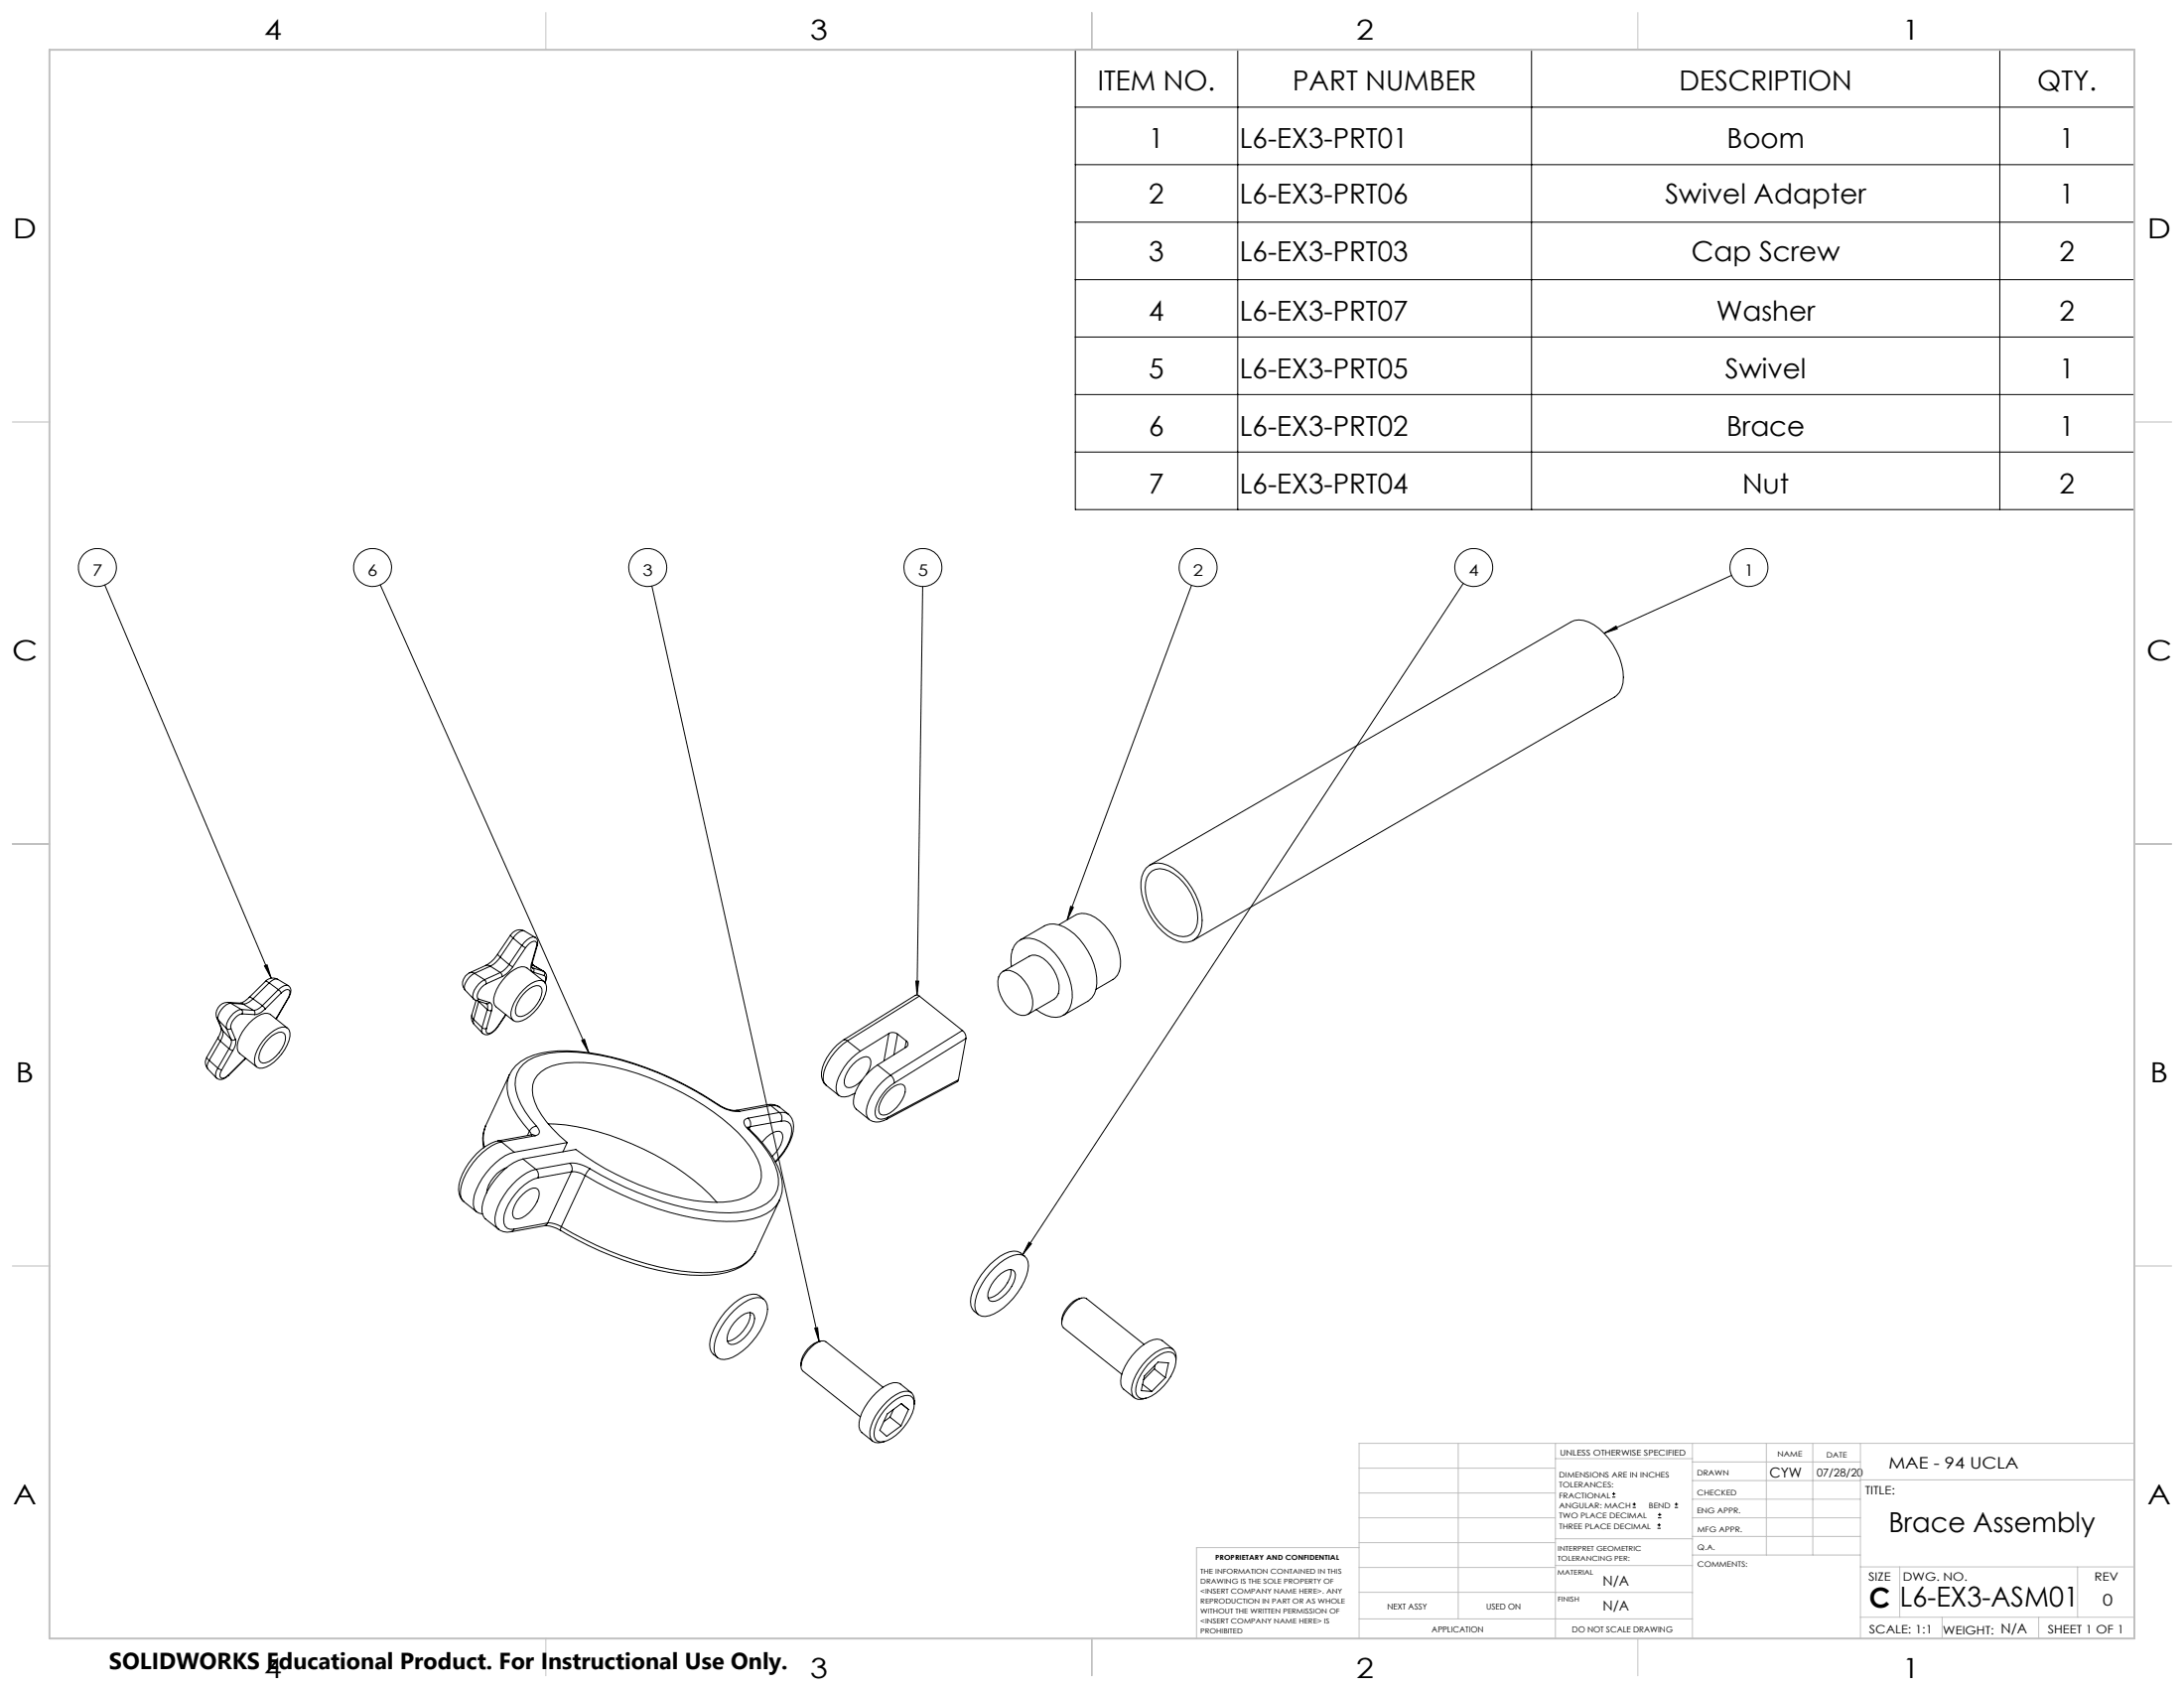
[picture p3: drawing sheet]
<svg xmlns="http://www.w3.org/2000/svg" width="559mm" height="432mm" viewBox="0 0 559 432" stroke-linecap="round" stroke-linejoin="round" font-family="sans-serif">
<g fill="none" stroke="#000" stroke-width=".25">
<path d="M275.1 12.7h271v117.7h-271zM316.7 12.7v117.7M391.9 12.7v117.7M511.7 12.7v117.7M275.1 27.4h271M275.1 42.1h271M275.1 56.8h271M275.1 71.5h271M275.1 86.2h271M275.1 100.9h271M275.1 115.6h271M26.8 149.6l42.6 100.6"/>
<path d="M97.3 149.6l53.3 119.7M166.8 149.9l42.8 193.3M236.1 150l-1.5 104.5M304.9 149.7l-31.8 85.6M374.4 149.2l-112.7 171.8M443.1 147.2l-32.7 14.8M410.4 162l3.1-1.8 .3 .7zM130.6 239.2l.7 .8M130.6 239.2l-3.2 4.9M131.3 240l-3.3 4.8M131.3 240l2.2 1.9M134.2 238.2a2.65 2.65 0 0 0-3.6 1"/>
<path d="M134.2 238.2a1.67 1.67 0 0 0-1.8 .5l-1.1 1.3M134.2 238.2l2.7 1.6M136.9 239.8a1.43 1.43 0 0 1 .6 2M136.9 239.7a1.92 1.92 0 0 0-2 .7l-1.4 1.5M270.9 236.6l4.3-2.5a5.6 5.6 0 0 1 6.3 1.5 14.7 14.7 0 0 1 5.2 11.6 4.1 4.1 0 0 1-2 3.4l-4.3 2.5M273.9 231.8l.7 .3-1.6 3.2zM293.2 222.1a4.5 4.5 0 0 1 5.5-.8 16.6 16.6 0 0 1 8.8 15.6 4.3 4.3 0 0 1-6.1 3.8 16.2 16.2 0 0 1-9.3-11.9 8.4 8.4 0 0 1 1.1-6.7zM294 223.5a3.9 3.9 0 0 1 5.1-.7 14.2 14.2 0 0 1 7.3 13.4 3.6 3.6 0 0 1-4.8 3.3 13.6 13.6 0 0 1-8.2-9.4 8.3 8.3 0 0 1 .6-6.6zM294.2 221.3l107.8-62.2a5.5 5.5 0 0 1 5.8 .7 17.5 17.5 0 0 1 7.6 13.4 5.8 5.8 0 0 1-2.3 5.1l-107.8 62.3M58.3 256.4a3 3 0 0 0-2.8 3.9M58.3 256.4l.8 .2M58.3 256.4l3.2 .2"/>
<path d="M59.1 256.6a4.3 4.3 0 0 0-3.3 4.2M59.1 256.6l2.6 1.6M59.1 256.6l3.1 .3M61.5 256.6l.7 .3M61.7 258.2a5 5 0 0 0-3.7 4.9M61.7 258.2a.85 .85 0 0 1 .2 1.2M61.7 258.2l3.2 .2M61.9 259.4a3.8 3.8 0 0 0-2.8 3.7M61.9 259.4l3.2 .1M62.2 256.9l2.7 1.5M63.8 255.1l.9 .4M64.7 255.5a4.2 4.2 0 0 1-2.5 1.4"/>
<path d="M64.7 255.5l2.4 1.7M64.9 258.4a.79 .79 0 0 1 .2 1.1M67.1 257.2a3.3 3.3 0 0 1-2.2 1.2M67.1 257.2l.8 .9M67.7 247.1l.6-.3 1.1 3.4zM67.9 258.1a4.4 4.4 0 0 1-2.8 1.4M67.9 251l-4.5 4.5-1.9 1.1M67.9 251l1 .4M68.9 251.4a2.15 2.15 0 0 1 2.1-.9l2.8 1.6a2.55 2.55 0 0 0-2.6 1.1M68.9 251.4l-4.2 4.1M68.9 251.4l2.3 1.8M71 250.5a2.46 2.46 0 0 0-3.1 .5"/>
<path d="M71.2 253.2l.8 .8M71.2 253.2l-4.1 4M72 254a1.87 1.87 0 0 1 1.9-.8 1.69 1.69 0 0 1-.1 2M72 254l-4.1 4.1M73.7 252.1a2.04 2.04 0 0 1 .2 3.1M73.8 255.2l-2.9 5M73.9 255.2h-.1M73.9 255.2l-2.9 4.9M119 253.3l2.2 2.3M120.2 248.8a2.8 2.8 0 0 0-1.2 4.5M120.2 248.8l.3-.1 .9 .3M120.7 259.6a2.49 2.49 0 0 0 .6 2.4"/>
<path d="M120.7 259.6l.1 .7 .4 .5M121.2 255.6l.5 .3M121.4 249a5 5 0 0 0-2.6 3.7l.2 .6M121.4 249l2.6 1.6M121.7 255.9h.1M121.7 255.9l2.8 .9M121.8 255.9l-1.1 3.7M122.4 256.1l.1 .1M122.5 255.6l-.4 .3h-.4M122.5 255.6l2.7 .8M122.5 256.2l2.2 2.1M122.5 256.2l-1.3 4.6"/>
<path d="M124 250.6l.4 .6v.5M124 250.6a5.8 5.8 0 0 0-3.1 4.3l.3 .7M124.2 247l.7-.1 .5 .3M124.2 247l-4 1.8M124.4 251.7a3.8 3.8 0 0 0-2.2 3.7l.3 .2M124.5 256.8a1.26 1.26 0 0 1 .2 1.5M124.7 258.3l.5 .3 .6-.1M124.7 258.3l-1.4 4.6M125.2 256.4a1.48 1.48 0 0 1 .6 2.1M125.2 256.4l-.3 .4h-.4M125.4 247.2l-4 1.8M125.4 247.2l2.6 1.6"/>
<path d="M125.8 258.5l-1.3 4.6M127.4 244.1a7.9 7.9 0 0 1-3.2 2.9M127.4 244.1l.6 .7M128 244.8a6.5 6.5 0 0 1-2.6 2.4M128 244.8l2.2 1.9M128 248.8l.4 .6v.4M128 248.8l-4 1.8M128.4 249.8l-4 1.9M129.4 259.5l-2.2 3.2M129.5 259.6l-2.1 3.1M130.2 246.7l1 .6M130.2 246.7a6 6 0 0 1-2.2 2.1"/>
<path d="M131.2 247.3a7.2 7.2 0 0 1-2.8 2.5M133.5 241.9l1 .5M133.5 241.9l-3.3 4.8M133.9 253.2a6.5 6.5 0 0 1 4.7-2.4 1.94 1.94 0 0 1 1.2 2.5 11.8 11.8 0 0 1-6.2 7.8 1.9 1.9 0 0 1-2.2 0 1.9 1.9 0 0 1-.7-2.2 10.7 10.7 0 0 1 3.2-5.7zM134.5 242.4l-3.3 4.9M134.6 253.6a4 4 0 0 1 3.3-1.4 1.76 1.76 0 0 1 .6 2.5 8.5 8.5 0 0 1-5.2 5.3h-.6a1.76 1.76 0 0 1-.7-2.5 9.3 9.3 0 0 1 2.6-3.9zM136 246.6a1.48 1.48 0 0 0 .5 2.1M136.1 246.8l.2 .1M136.2 246.4l-.2 .8 .3 .4M136.2 246.4l-.2 .2M136.3 247.6a.75 .75 0 0 1 .2 1.1M136.3 247.6l2.8 .9"/>
<path d="M136.3 246.9l-.3-.2 .5 .2M136.3 246.9l2.8 1.6M136.3 246.9h.2M136.5 246.9l2.7 1.6M136.5 248.7l2.7 .9M137.3 242v-.9a1.19 1.19 0 0 0-1.8 .2l-1 1.1M137.3 242l-1.3 4.6M137.5 241.8l-.2 .2M137.5 241.8l-1.3 4.6M139.1 248.5a.77 .77 0 0 1 .1 1.1M139.1 248.5h.1M139.2 248.6a1.62 1.62 0 0 1 .5 2.1l-.3 .8"/>
<path d="M139.2 251.1l-4.4-3.5a2.26 2.26 0 0 0-2.3-.1 11.3 11.3 0 0 0-6.2 8.8l.2 .7 .4 .5 4.4 3.6M139.2 249.6a1.24 1.24 0 0 1 .2 1.7M234.3 251h.8l-.5 3.5zM235.2 254.8l-.4-.2h-.6l-18.4 11.4M235.2 254.8l-18.4 11.5M235.2 254.8l11 8.8M255.9 249.1a2.55 2.55 0 0 1 3.3-.6 9.2 9.2 0 0 1 4.9 9.6 2.49 2.49 0 0 1-3.8 1.4 9.2 9.2 0 0 1-4.8-9.6zM256.6 248.5l6.7-3.9a3.4 3.4 0 0 1 3.6 .6 9.4 9.4 0 0 1 3.9 9l-.4 .8-.7 .6-6.7 3.9M258.8 247.2a7.3 7.3 0 0 1 1.5-6.2 4.8 4.8 0 0 1 5.7-.2 17.1 17.1 0 0 1 8.4 14.4 5.2 5.2 0 0 1-3.1 4.9 6.9 6.9 0 0 1-6.2-1.9M260.9 240.5l6.3-3.6a5.9 5.9 0 0 1 6.4 1 16.5 16.5 0 0 1 6.9 15.1 4.7 4.7 0 0 1-2.2 3.1l-6.2 3.6M53 270.4a2.45 2.45 0 0 0 .2 3M53 270.4l.1 .5 .4 .4"/>
<path d="M53.5 271.3a1.95 1.95 0 0 0-.3 2.2l2.2 2.3M53.5 271.3l2.2 1.9M55.5 260.3l.3 .5M55.5 260.3l1.5 3.3M55.7 273.2a2.1 2.1 0 0 0-.2 2.7 2.27 2.27 0 0 0 3-.8M55.7 273.2l1 .5M55.8 265.4l.6 .9M55.8 265.4l-2.8 5M55.8 260.8l2.2 2.3M55.8 260.8l1.2 2.8M56.4 266.3l2.2 2M56.4 266.3l-2.9 5"/>
<path d="M56.6 263.1l-.2 1.1-.6 1.2M56.7 273.7a1.28 1.28 0 0 0 .2 2.1l.5-.1 1.1-.7M57 263.6a3.3 3.3 0 0 1-.6 2.7M57 263.6l2.1 2.3M58 263.1l1.1 2.8M58.5 275v.1M58.6 268.3l1 .4M58.6 268.3l-2.9 4.9M59.1 263.1a.81 .81 0 0 1-1.1 0M59.1 263.1l1.2 2.8M59.1 265.9a2.89 2.89 0 0 1-.5 2.4M59.6 268.7l-2.9 5"/>
<path d="M60.3 265.9a3.5 3.5 0 0 1-.7 2.8M60.3 265.9a.81 .81 0 0 1-1.2 0M62.6 270.9v.1M62.6 271l-4.1 4.1M62.6 270.9l-4.1 4.1M62.8 270.7l-.2 .2M62.9 270.7l-.3 .3M68.2 265.3a7.1 7.1 0 0 1 4.7-2.6 1.8 1.8 0 0 1 1.3 2.4 11.3 11.3 0 0 1-7 8.1 1.56 1.56 0 0 1-2.1-1.4 9.4 9.4 0 0 1 3.1-6.5zM68.7 265.8a5 5 0 0 1 3.3-1.8 1.51 1.51 0 0 1 1 2.2 8.7 8.7 0 0 1-5 5.7 1.26 1.26 0 0 1-1.8-1.3 7.5 7.5 0 0 1 2.5-4.8zM70.9 260.2l-.3 .4M71 260.1l-.3 .6M71 260.1l-.1 .1"/>
<path d="M73.6 263l-4.4-3.5a2.31 2.31 0 0 0-2.4 0 11.7 11.7 0 0 0-6.1 7.9v.9l.6 1.2 4.4 3.4M121.2 260.8l-.1 .6 .2 .6M121.2 260.8l2.1 2.1M121.3 262l2.2 2.3M123.3 262.9l.6 .2h.6M123.3 262.9l-.1 .7 .3 .7M127.2 262.7a3 3 0 0 1-2.5 1.6l-.3-.6 .1-.6M127.2 262.7h.2M127.4 262.7a3.2 3.2 0 0 1-3.7 1.8l-.2-.2M130.3 275a9.8 9.8 0 0 0 1.1 8.7l1.1 1.8 3 3.8M130.4 275a10.7 10.7 0 0 1 8.1-5.6 45.2 45.2 0 0 1 20.7 1.7 87.2 87.2 0 0 1 24.6 11.5M130.4 274.9l-6.2 13.2"/>
<path d="M148.8 266.2l.7-.3 1.1 3.4zM215.8 266a13.2 13.2 0 0 0-5.6 8.3 3.7 3.7 0 0 0 1.1 3.3M215.8 266h.4l.6 .3M216.8 266.3a14 14 0 0 0-6.2 9v1l.3 .7 .4 .6 3.4 2.6M216.8 266.3l3.3 2.6M220.1 268.9a14.3 14.3 0 0 0-6.2 9 2.18 2.18 0 0 0 .8 2.3 2.18 2.18 0 0 0 2.4 .2l1.7-.8M221.6 275a5 5 0 0 0 1-4.1 1.78 1.78 0 0 0-2.6-.1 8.2 8.2 0 0 0-4 6.2l.2 .7a1.8 1.8 0 0 0 2.6 0l1.8-1.4M224.5 272.4a14 14 0 0 0-6.1 9v1l.2 .8 .5 .5 3.3 2.7M224.5 272.4l3.4 2.7M227.1 279.3a5.5 5.5 0 0 1 3.4-2l.5 .2a2.25 2.25 0 0 1 .3 2.8 8.9 8.9 0 0 1-4.5 4.9l-.8 .1a1.41 1.41 0 0 1-1.1-2.1 8.8 8.8 0 0 1 2.2-3.9zM227.4 264.4a2.13 2.13 0 0 1 2.3 .1M227.4 264.4l-7.3 4.5"/>
<path d="M227.4 264.4l-1.2 7M227.9 275.1a2.37 2.37 0 0 1 .9 1.9M227.9 275.1a14.1 14.1 0 0 0-6.2 9v.9l.2 .8 .5 .6M228.8 277a11.2 11.2 0 0 0-4.9 7.3 1.64 1.64 0 0 0 .6 1.7 1.64 1.64 0 0 0 1.8 .2l.9-.4M229.7 264.5l2.2 1.8M229.7 264.5l-1 5.3M231.9 266.3a.93 .93 0 0 1-.1 1.6l-7.3 4.5M231.9 266.3l-.3 1.7M245.2 276.2l-.3 .5-18 9.6M245.2 276.2l-18 9.6M246.2 263.6a2.33 2.33 0 0 1 1 2M246.2 263.6l-18.3 11.5"/>
<path d="M247.2 265.6l-18.4 11.4M247.2 265.6l-2 10.6M124.2 288.1a8.9 8.9 0 0 0-.4 5.5M124.2 288.1a8 8 0 0 0-.3 5.2M127.4 291.9a15.2 15.2 0 0 0-10 11.1 4.4 4.4 0 0 0 1.3 4.4M127.4 291.9l.9 .2M128.3 292.1a16.2 16.2 0 0 0-9.8 9.6 5.9 5.9 0 0 0 0 5.5l.2 .2M128.3 292.1l3.3 2.6M129.6 298.7a8.5 8.5 0 0 0-5.1 6.4M131.6 294.7a14.5 14.5 0 0 0-8.2 6.7 12.6 12.6 0 0 0-2.3 6.8 2.29 2.29 0 0 0 2.3 2.3M133.8 296.5a16.4 16.4 0 0 0-9.8 9.6 5.8 5.8 0 0 0 0 5.5l3.5 2.8a3.1 3.1 0 0 1-.9-3 17.3 17.3 0 0 1 9.4-12l1.1-.3M133.8 296.5l3.3 2.6"/>
<path d="M135.5 289.3l.4 1M135.5 289.3l-.6 1.2M136 290.3l.9 .2M136 290.3l-8.6 1.6M136.1 290.3h-.1M136.9 290.5l-8.6 1.6M137.1 299.1a1.93 1.93 0 0 1 .5 2.2M137.3 288.1l.3 .4a1.13 1.13 0 0 1 .4 1.3 1.13 1.13 0 0 1-1.1 .7M137.3 288.1a2.03 2.03 0 0 0-1.8 1.2M140.3 287.5a63.7 63.7 0 0 1 29.8 9.4 54 54 0 0 1 13.3 10.7M145.1 292.3a26.5 26.5 0 0 1-8.3-10.5 6.3 6.3 0 0 1 2.9-8.5 21.8 21.8 0 0 1 12.3-1.3 69.8 69.8 0 0 1 36.8 17.7 18.7 18.7 0 0 1 6 10.1 6 6 0 0 1-4.2 6.6 25.3 25.3 0 0 1-12.9 .7 71.7 71.7 0 0 1-30.4-13.1l-13.5 2.5M145.1 292.3l-13.5 2.4"/>
<path d="M145.1 292.3l-1.1 2.3M145.7 297.6a8.6 8.6 0 0 1 5.3 1.4M145.7 297.6a1.89 1.89 0 0 1 .5 2.2M145.7 297.6l-8.6 1.5M146.2 299.8a5.7 5.7 0 0 1 3.5 .9M146.2 299.8l-8.6 1.5M146.2 299.8l-6.1 13M151 299l-.9 .9-.4 .8M183.6 282.6a79.3 79.3 0 0 0-36-13.4 21.3 21.3 0 0 0-12.5 2.1 7.2 7.2 0 0 0-2.6 9.4 23.4 23.4 0 0 0 4.8 7.4M183.6 282.6a9.2 9.2 0 0 0 5.6 1.7M183.6 282.6h.2M183.8 282.6l.5 .3a7.6 7.6 0 0 0 4 1.2"/>
<path d="M188.3 284.1l.9 .2M191.3 288.3l.5 .7M191.3 288.8a25.6 25.6 0 0 1 7.6 11.1 7 7 0 0 1-4.1 8.7 25.3 25.3 0 0 1-13.4 1.4 80.7 80.7 0 0 1-30.4-11M191.3 288.8l.5 .2M191.4 286a1.1 1.1 0 0 0-1 .7 1.1 1.1 0 0 0 .2 1.2l.7 .9M191.4 286a1.93 1.93 0 0 1 .5 2.2M191.8 289a28.3 28.3 0 0 1 7.8 11.1 9.2 9.2 0 0 1-.2 7M191.9 288.2l-.5 .3M191.9 288.2l-.2 .6M194.9 292.2a6.1 6.1 0 0 1 4.5-2.8 1.73 1.73 0 0 1 .7 2.4 8.4 8.4 0 0 1-2.5 4M196.3 282.6a3.5 3.5 0 0 1 3.2 .7M196.3 282.6l.9 .2"/>
<path d="M196.3 282.6l-8 1.5M197.2 282.8h1l.9 .2 2.6 2M197.2 282.8l-8 1.5M197.2 282.8l2.2 1.8M199.4 284.6a3.1 3.1 0 0 1 3.7 3.5 14.7 14.7 0 0 1-4.7 9.2M199.4 284.6a1.93 1.93 0 0 1 .5 2.2M199.4 284.6l-8 1.4M199.9 286.8a2.1 2.1 0 0 1 2.7 2.5 13.2 13.2 0 0 1-4.2 7.8M199.9 286.8l-8 1.4M226.9 286.3a3.9 3.9 0 0 1-4.5 .1M227.2 285.8l-.3 .5M118.7 307.4l3.3 2.7"/>
<path d="M127.6 314.4a3.6 3.6 0 0 0 3.1 .7M131.5 314.4l-.8 .7M133.8 305.5a4.3 4.3 0 0 1 3.3-1.6 1.73 1.73 0 0 1 .7 2.5 8.6 8.6 0 0 1-5.1 5.4 1.24 1.24 0 0 1-1.6-1.5 7.8 7.8 0 0 1 2.7-4.8zM137.6 301.3a13.8 13.8 0 0 0-8.6 9.4 2.72 2.72 0 0 0 1.6 3.8l.9-.1M139.3 313.5l1.4 .2 2.7 1M139.3 313.5l-8.6 1.6M140.1 312.8a6.4 6.4 0 0 1 3.5 1M140.1 312.8l-.3 .5-.5 .2M140.1 312.8l-8.6 1.6M143.4 314.7a79.2 79.2 0 0 0 33.3 11.5 24 24 0 0 0 12.8-2.1 8.3 8.3 0 0 0 3.8-3.9M143.6 313.8a81.4 81.4 0 0 0 33.6 11.6 22.9 22.9 0 0 0 12.8-1.8 7.5 7.5 0 0 0 3.3-3.4M143.6 313.8l-.2 .9"/>
<path d="M149.7 300.7a82.8 82.8 0 0 0 33.6 11.6 23.3 23.3 0 0 0 12.8-1.9 7.4 7.4 0 0 0 3.3-3.3l-6.1 13.1M149.7 300.7l-6.1 13.1M263.3 317.7l.6 .5-2.2 2.8zM187.8 335.3a11 11 0 0 1 6-3.4 2.41 2.41 0 0 1 2.6 3 16.8 16.8 0 0 1-7.6 11.6 6 6 0 0 1-4.4 1.2 2.62 2.62 0 0 1-1.7-2.9 15.4 15.4 0 0 1 5.1-9.5zM188.7 337.4a4.5 4.5 0 0 1 3.4-1.6 1.69 1.69 0 0 1 .8 2.4 8.8 8.8 0 0 1-5.2 5.7h-.7a1.69 1.69 0 0 1-.8-2.4 8.9 8.9 0 0 1 2.5-4.1zM191.9 335.7a7.3 7.3 0 0 1-3.5 6.5l-.9 .5-1.4 .4M195.5 332.4a3.8 3.8 0 0 0-3.9-1.2 17.1 17.1 0 0 0-9.5 10.2 4.8 4.8 0 0 0 .4 5l1.1 .9M208.5 339.8l.7-.2 .4 3.6zM254.5 324.3a11.3 11.3 0 0 1 6-3.4 2.46 2.46 0 0 1 2.6 2.9 16.8 16.8 0 0 1-7.5 11.6 6.2 6.2 0 0 1-4.4 1.3 2.58 2.58 0 0 1-1.8-2.8 15.3 15.3 0 0 1 5.1-9.6zM255.2 326.6a5.3 5.3 0 0 1 3.5-1.9 1.54 1.54 0 0 1 1 2.3 9 9 0 0 1-5.1 5.8l-.7 .1a1.55 1.55 0 0 1-1.1-2.2 9.4 9.4 0 0 1 2.4-4.1zM258.6 324.7a6.7 6.7 0 0 1-2.4 5.5 4.9 4.9 0 0 1-3.4 1.8M262.2 321.4a3.8 3.8 0 0 0-5.1-.7 18.3 18.3 0 0 0-8.7 11.1 3.7 3.7 0 0 0 1.9 4.5"/>
<path d="M276.7 332a6.8 6.8 0 0 0-5.1 6.4M210 343.1a6.6 6.6 0 0 0-5.1 6.3M225.9 354.9l-14.6-11.7a2.65 2.65 0 0 0-2.9 .7 8.7 8.7 0 0 0-3.5 5.6l.1 .7 .4 .5 14.7 11.7M227.3 359.6a7.9 7.9 0 0 1 5-2.7 1.82 1.82 0 0 1 1.6 2.3 12.5 12.5 0 0 1-7.8 9.6 1.87 1.87 0 0 1-2.5-2.2 11.5 11.5 0 0 1 3.7-7zM230.6 359.1l1.8 1.5M233.2 356.3l-2.8-2.3a2.83 2.83 0 0 0-2.9 0 14.6 14.6 0 0 0-7.7 9.9 2.58 2.58 0 0 0 .7 2.6l2.8 2.2M233.9 359.2a2.65 2.65 0 0 0-1.6-3.3 9 9 0 0 0-6.5 3.8 11.3 11.3 0 0 0-3.2 7.4 2.04 2.04 0 0 0 2.9 1.9l.8-.2M292.3 354.1l2.4 1.9M292.7 343.9l-14.7-11.7a1.8 1.8 0 0 0-2.2 .2 8.6 8.6 0 0 0-4.2 6.2l.5 1.1 14.9 11.8M293.7 349.1a9.8 9.8 0 0 1 5.1-3.3 1.94 1.94 0 0 1 2 2.7 12.8 12.8 0 0 1-7.2 9.1 2.07 2.07 0 0 1-2.4-.3 2.07 2.07 0 0 1-.6-2.2 11.4 11.4 0 0 1 3.1-6zM295.3 350.2l-2.7 2.8M295.3 350.2l2.9 2.2"/>
<path d="M295.6 349.2l-.3 1M298.2 352.4l-3.5 3.6M298.2 352.4l.8-3.7-2.7-.3-3.5 3.6-.8 3.7 2.7 .3M300.1 345.2l-2.7-2.3a3.2 3.2 0 0 0-3.3 .2 14.4 14.4 0 0 0-7.4 10.1l.1 1 .3 .7 3.2 2.7M300.9 348.1a2.96 2.96 0 0 0-1.2-3.2 5.5 5.5 0 0 0-5.1 1.9 14.4 14.4 0 0 0-5.1 8.6 2.15 2.15 0 0 0 3 2.5l.8-.3M227.7 362.5l-1.6 1.2M227.7 362.5l2.8 2.2M228.6 360.5l-.9 2M232.4 360.6l-1.9 4.1M232.4 360.6l-1.8-1.6-3.6 2.7-1.9 4.2 1.8 1.5 3.6-2.7M412.5 383h.8M412.5 382.1h.8"/>
<path d="M412.9 381.7v.9M417.7 385.6h.8M417.7 384.8h.8M418.1 384.4v.8M424.1 390.9h.8M424.1 390.1h.8M424.2 388.3h.9M424.2 387.5h.9M424.5 389.7v.8M424.6 387v.9M428.5 385.6h.8M428.5 384.8h.8"/>
<path d="M428.9 384.4v.8"/>
<circle cx="24.9" cy="145.2" r="4.9"/>
<circle cx="95.3" cy="145.2" r="4.9"/>
<circle cx="165.7" cy="145.2" r="4.9"/>
<circle cx="236.1" cy="145.2" r="4.9"/>
<circle cx="306.6" cy="145.2" r="4.9"/>
<circle cx="377.1" cy="145.2" r="4.9"/>
<circle cx="447.5" cy="145.2" r="4.9"/>
</g>
<g fill="none" stroke="#c0c0c0" stroke-width=".25">
<path d="M139.7 3.2v9.5M279.4 3.2v9.5M419.1 3.2v9.5M3.1 107.9h9.6M546.1 107.9h9.5M3.1 215.9h9.6M546.1 215.9h9.5M3.1 323.8h9.6M546.1 323.8h9.5M347.7 375.6h50.3M373.1 369.2v44.9M398 369.2v49.9"/>
<path d="M398 373.1h35M433 369.2v49.9M433 378.7h43M433 374h43M451.9 369.2v28.6M463.8 369.2v28.6M476 369.2v49.9M476 378.6h70.1M546.1 369.2h-198.4v49.9M347.7 394.6h50.3M347.7 388.3h50.3M347.7 381.9h50.3"/>
<path d="M347.7 395.9h-41.6v23.2M398 393.6h35M433 383.5h43M433 397.8h43M433 388.3h43M433 393h43M139.7 419.1v9.6M279.4 419.1v9.6M347.7 414.1h85.3M347.7 401h50.3M347.7 407.3h50.3M398 407.4h35"/>
<path d="M398 400.5h35M419.1 419.1v9.6M476 413.7h70.1M476 400.8h70.1M486.1 400.8v12.9M496.9 413.7v5.4M521.6 413.7v5.4M531.6 400.8v12.9"/>
</g>
<path d="M12.7 12.7h533.4v406.4h-533.4z" fill="none" stroke="#c0c0c0" stroke-width=".5"/>
<path d="M67.7 247.1l.6-.3 1.1 3.4zM148.8 266.2l.7-.3 1.1 3.4zM208.5 339.8l.7-.2 .4 3.6zM234.3 251h.8l-.5 3.5zM273.9 231.8l.7 .3-1.6 3.2zM263.3 317.7l.6 .5-2.2 2.8zM410.4 162l3.1-1.8 .3 .7z" fill="#000"/>
<g font-size="7.1">
<text x="67.6" y="10.1">4</text>
<text x="207.3" y="10.1">3</text>
<text x="347" y="10.1">2</text>
<text x="486.7" y="10.1">1</text>
<text x="280.9" y="23.2">ITEM NO.</text>
<text x="330.8" y="23.2">PART NUMBER</text>
<text x="429.6" y="23.2">DESCRIPTION</text>
<text x="521.3" y="23.2">QTY.</text>
<text x="294" y="37.9">1</text>
<text x="317.2" y="37.9">L6-EX3-PRT01</text>
<text x="441.8" y="37.9">Boom</text>
<text x="526.9" y="37.9">1</text>
<text x="294" y="52">2</text>
<text x="317.2" y="52">L6-EX3-PRT06</text>
<text x="426.1" y="52">Swivel Adapter</text>
<text x="526.9" y="52">1</text>
<text x="3.3" y="60.9">D</text>
<text x="549.4" y="60.9">D</text>
<text x="294" y="66.7">3</text>
<text x="317.2" y="66.7">L6-EX3-PRT03</text>
<text x="432.8" y="66.7">Cap Screw</text>
<text x="526.9" y="66.7">2</text>
<text x="294" y="82">4</text>
<text x="317.2" y="82">L6-EX3-PRT07</text>
<text x="439.1" y="82">Washer</text>
<text x="526.9" y="82">2</text>
<text x="294" y="96.8">5</text>
<text x="317.2" y="96.8">L6-EX3-PRT05</text>
<text x="441.4" y="96.8">Swivel</text>
<text x="526.9" y="96.8">1</text>
<text x="294" y="111.5">6</text>
<text x="317.2" y="111.5">L6-EX3-PRT02</text>
<text x="441.7" y="111.5">Brace</text>
<text x="526.9" y="111.5">1</text>
<text x="294" y="126.2">7</text>
<text x="317.2" y="126.2">L6-EX3-PRT04</text>
<text x="445.8" y="126.2">Nut</text>
<text x="526.9" y="126.2">2</text>
<text x="3.1" y="168.8">C</text>
<text x="549.2" y="168.8">C</text>
<text x="4" y="276.8">B</text>
<text x="550.1" y="276.8">B</text>
<text x="3.3" y="384.7">A</text>
<text x="549.4" y="384.7">A</text>
<text x="483.2" y="391.9">Brace Assembly</text>
<text x="478.3" y="411.2">C</text>
<text x="486.1" y="411.1">L6-EX3-ASM01</text>
<text x="67.6" y="429.2">4</text>
<text x="207.3" y="429.2">3</text>
<text x="347" y="429.2">2</text>
<text x="486.7" y="429.2">1</text>
</g>
<text font-size="5.9" x="27.9" y="427">SOLIDWORKS Educational Product. For Instructional Use Only.</text>
<g font-size="4.1">
<text x="23.6" y="147.3">7</text>
<text x="94.1" y="147.3">6</text>
<text x="164.5" y="147.3">3</text>
<text x="234.9" y="147.3">5</text>
<text x="305.3" y="147.3">2</text>
<text x="375.8" y="147.3">4</text>
<text x="446.2" y="147.3">1</text>
<text x="483.2" y="375.7">MAE - 94 UCLA</text>
<text x="538" y="410.8">0</text>
</g>
<g font-size="3.5">
<text x="452.7" y="377.8">CYW</text>
<text x="410.1" y="405.6">N/A</text>
<text x="410.1" y="411.9">N/A</text>
<text x="512" y="417.8">N/A</text>
</g>
<g font-size="3">
<text x="477.2" y="382.3">TITLE:</text>
<text x="478.1" y="404.3">SIZE</text>
<text x="486.9" y="404.3">DWG. NO.</text>
<text x="535.9" y="404.4">REV</text>
<text x="478.2" y="417.9">SCALE: 1:1</text>
<text x="497.1" y="418">WEIGHT:</text>
<text x="523.9" y="417.9">SHEET 1 OF 1</text>
</g>
<text font-size="2.8" x="464.8" y="377.6">07/28/20</text>
<g font-size="2.1">
<text x="399.2" y="372.3">UNLESS OTHERWISE SPECIFIED</text>
<text x="354.9" y="411.8">NEXT ASSY</text>
<text x="380.3" y="411.8">USED ON</text>
<text x="366.4" y="417.6">APPLICATION</text>
<text x="402.2" y="417.7">DO NOT SCALE DRAWING</text>
</g>
<g font-size="1.9">
<text x="398.9" y="377.9">DIMENSIONS ARE IN INCHES</text>
<text x="434.2" y="377.5">DRAWN</text>
<text x="454.8" y="372.7">NAME</text>
<text x="467.3" y="372.8">DATE</text>
<text x="398.9" y="380.5">TOLERANCES:</text>
<text x="398.9" y="383.2">FRACTIONAL</text>
<text x="434.3" y="382.4">CHECKED</text>
<text x="398.9" y="385.8">ANGULAR: MACH</text>
<text x="398.9" y="388.5">TWO PLACE DECIMAL</text>
<text x="421.9" y="385.8">BEND</text>
<text x="434.2" y="387.1">ENG APPR.</text>
<text x="398.9" y="391.1">THREE PLACE DECIMAL</text>
<text x="434.3" y="391.8">MFG APPR.</text>
<text x="434.3" y="396.5">Q.A.</text>
<text x="434.3" y="400.7">COMMENTS:</text>
</g>
<g font-size="1.8">
<text x="310.9" y="399">PROPRIETARY AND CONFIDENTIAL</text>
<text x="398.6" y="396.7">INTERPRET GEOMETRIC</text>
<text x="398.6" y="399.2">TOLERANCING PER:</text>
<text x="307.2" y="402.6">THE INFORMATION CONTAINED IN THIS</text>
<text x="307.2" y="405.1">DRAWING IS THE SOLE PROPERTY OF</text>
<text x="307.2" y="407.7">&lt;INSERT COMPANY NAME HERE&gt;. ANY</text>
<text x="398.5" y="402.8">MATERIAL</text>
<text x="307.2" y="410.2">REPRODUCTION IN PART OR AS WHOLE</text>
<text x="307.2" y="412.7">WITHOUT THE WRITTEN PERMISSION OF</text>
<text x="398.5" y="409.6">FINISH</text>
<text x="307.2" y="415.2">&lt;INSERT COMPANY NAME HERE&gt; IS</text>
<text x="307.2" y="417.8">PROHIBITED</text>
</g>
</svg>
